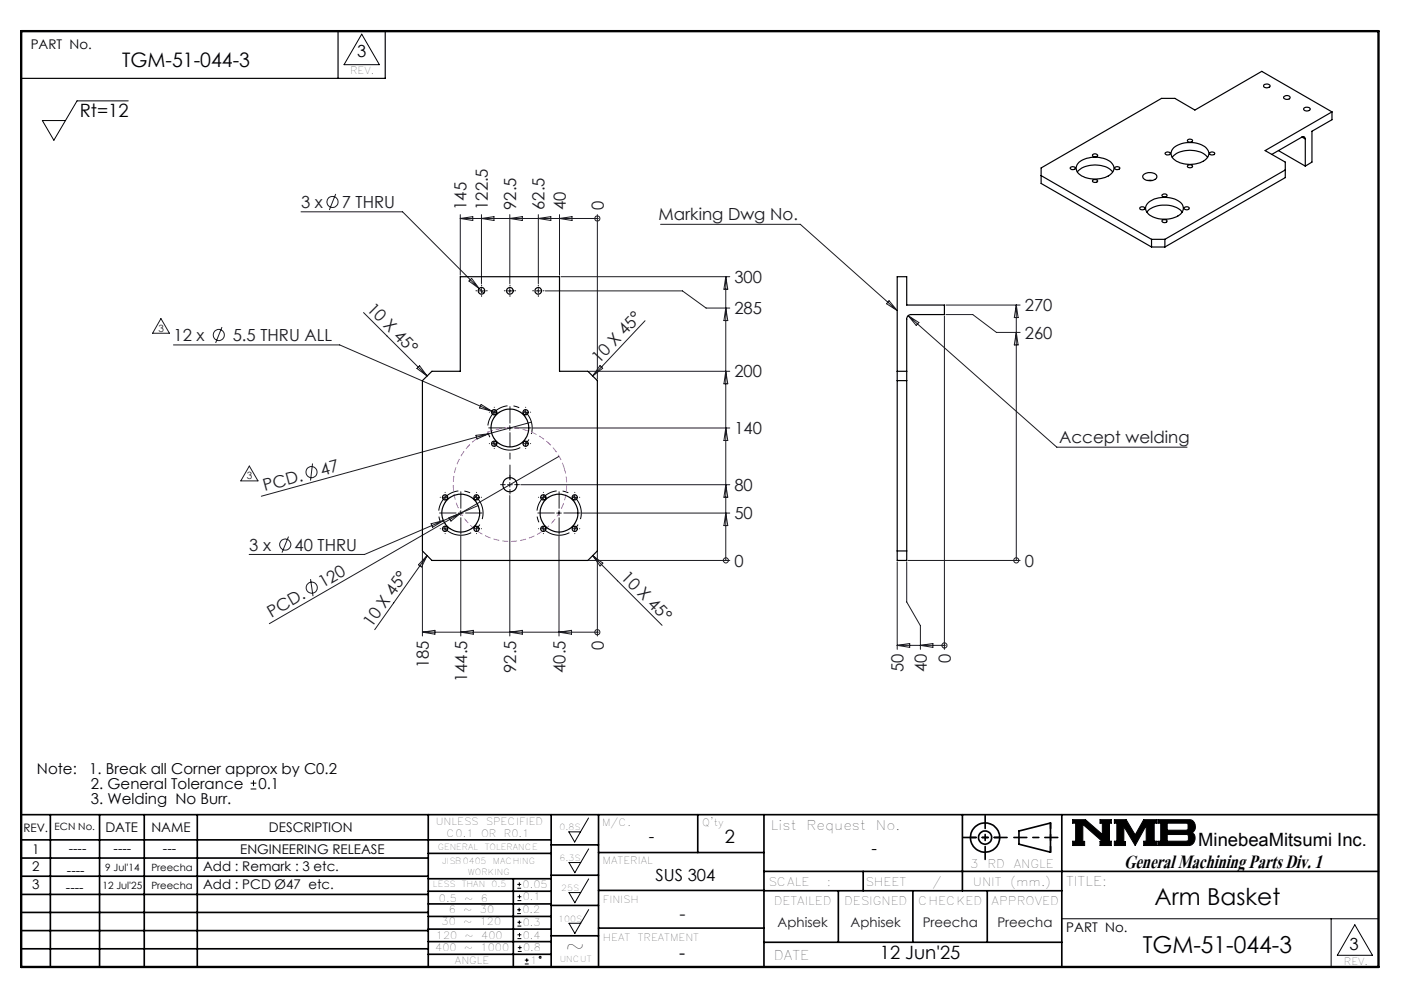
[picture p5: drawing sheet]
<svg xmlns="http://www.w3.org/2000/svg" width="297mm" height="210mm" viewBox="0 0 297 210" stroke-linecap="round" stroke-linejoin="round" font-family="sans-serif">
<g fill="none" stroke="#000" stroke-width=".21">
<path d="M76.5 7.2l3.8 6.5h-7.5zM27.1 21.3h-10.8l-4.9 8.4-2.4-4.2h4.9M53 166.9h1.2M53 165.6h1.2M53.6 165v1.3M120.3 175.9h2.5l-1.2 2.2zM124.5 173l-1.7 2.9M124.5 179.5l-1.7 2.9M226.9 173.3h2.7l3.6 3.2v-2.4h-.5v-.8h2.4v.8h-.4v3.8h.4v.9h-2.4v-.9h.5l-4.1-3.6v3.6h.3v.9h-2.5v-.9h.6v-3.8h-.6zM235.7 173.3h2.5l1.9 3.3 1.8-3.3h2.8v.8h-.5v3.8h.5v.9h-2.8v-.9h.6v-3.3l-2.4 4.2-2.4-4v3.2h.4v.8h-2.4v-.9h.6v-3.8h-.6zM244.9 173.3h6.6a1.47 1.47 0 0 1 1.3 1.2 1.47 1.47 0 0 1-.7 1.6 1.48 1.48 0 0 1 .7 1.6 1.48 1.48 0 0 1-1.4 1.1h-6.5v-.9h.6v-3.8h-.6zM246.9 174.1h4.1l.3 .2v1l-.3 .3h-4.1z"/>
<path d="M246.9 176.5h4.2l.3 .3v.8l-.4 .3h-4.1zM109.4 193.2h.8M109.4 192.4h.8M109.4 187.8h.8M109.4 187h.8M109.5 198.5h.8M109.5 197.7h.8M109.5 195.9h.8M109.5 195h.8M109.5 190.5h.8M109.5 189.6h.8M109.8 192v.8"/>
<path d="M109.9 194.7v.8M109.9 186.6v.8M109.9 189.2v.8M109.9 197.3v.8M110 200v.8M120.4 182.4h2.4l-1.2 2.2zM120.4 188.8h2.4l-1.2 2.1zM120.4 195.3h2.4l-1.2 2.1zM124.5 185.9l-1.7 2.9M124.5 192.4l-1.7 2.9M224.6 194.3h67M281.6 194.3v10.2"/>
<path d="M286.6 195.6l3.7 6.4h-7.4zM109.5 201.2h.8M109.5 200.4h.8M111 203.9h.8M111 203.1h.8M111.4 202.7v.8"/>
<circle cx="114.3" cy="202.5" r=".2"/>
</g>
<g fill="none" stroke="#000" stroke-width=".35">
<path d="M4.5 172.3h287.1M4.5 177.6h112.1M10.7 172.3v32.2M21.1 172.3v32.2M30.5 172.3v32.2M41.7 172.3v32.2M90.6 172.3v32.2M116.6 172.3v32.2M116.6 178.7h10M126.6 172.3v32.2M147.6 172.3v8M161.6 172.3v32.2"/>
<path d="M203.6 172.3v16.1M215.5 175.7l6.7-1.6v6.1l-6.7-1.7zM224.6 172.3v32.2M4.5 185.3h86.1M4.5 181.5h86.1M4.5 189.2h86.1M4.5 193h86.1M4.5 196.8h86.1M90.6 199.1h26M90.6 193.8h26M90.6 188.5h26M90.6 191.2h26"/>
<path d="M90.6 180.5h26M90.6 185.8h26M90.6 196.5h26M108.6 185.8v18.5M116.6 185.1h10M116.6 191.5h10M116.6 197.9h10M126.6 196.3h35M126.6 188.3h35M126.6 180.3h35M161.6 184.3h130M161.6 199.3h63"/>
<path d="M161.6 188.4h63M177.3 188.4v10.9M182.6 184.3v4.1M193.1 188.4v10.9M208.8 188.4v10.9M4.5 200.7h86.1M90.6 201.8h26"/>
<circle cx="208.4" cy="177.1" r="3.1"/>
<circle cx="208.4" cy="177.1" r="1.4"/>
</g>
<path d="M4.5 6.6h287.1" fill="none" stroke="#000" stroke-width=".21" stroke-dasharray="6.3 1.3 1.3 1.3" stroke-dashoffset="1.9"/>
<g fill="none" stroke="#000" stroke-width=".25">
<path d="M71.5 6.6v10M81.5 6.6v10h-77M267.4 17.9a.79 .79 0 0 1 1.3 .4 .81 .81 0 0 1-1.4-.2zM220.2 37.1l23.4 13.5M226.4 35.4a.58 .58 0 0 1 .6-.2 .58 .58 0 0 1 .4 .5 .57 .57 0 0 1-.6 .2 .57 .57 0 0 1-.4-.5zM227.9 36.4a5.6 5.6 0 0 1 6.2-1l1.3 1M228.2 34.3a5.8 5.8 0 0 1 7 .3 1.64 1.64 0 0 1-.7 2.6 5.9 5.9 0 0 1-6.5-.6 1.56 1.56 0 0 1 .2-2.3zM231.1 32.7a.68 .68 0 0 1 1.1 .2 .62 .62 0 0 1-.6 .3 .62 .62 0 0 1-.5-.5zM231.1 38.2a.68 .68 0 0 1 1.1 .1 .62 .62 0 0 1-.6 .3 .62 .62 0 0 1-.5-.4zM235.8 35.4a.65 .65 0 0 1 1.1 .2 .67 .67 0 0 1-1.1 0zM241.9 37a1.94 1.94 0 0 1 2.8 .2 1.4 1.4 0 0 1-2 1 .85 .85 0 0 1-.8-1.2zM242.7 38.2h1"/>
<path d="M246.5 32.3a.64 .64 0 0 1 1 .2 .59 .59 0 0 1-.5 .3 .59 .59 0 0 1-.5-.5zM248 33.3a5.6 5.6 0 0 1 6.2-1l1.2 1M248.3 31.2a5.8 5.8 0 0 1 7 .3 1.64 1.64 0 0 1-.8 2.6 5.9 5.9 0 0 1-6.4-.6 1.56 1.56 0 0 1 .2-2.3zM251.3 35a.51 .51 0 0 1 .6-.2 .51 .51 0 0 1 .3 .5 .56 .56 0 0 1-.6 .2 .56 .56 0 0 1-.4-.4zM251.3 29.6a.51 .51 0 0 1 .6-.2 .51 .51 0 0 1 .3 .5 .56 .56 0 0 1-.6 .2 .56 .56 0 0 1-.4-.5zM255.9 32.3a.64 .64 0 0 1 1.1 .2 .67 .67 0 0 1-1.1-.1zM270.4 31.8l5.7 3.3M271.6 20.5a.8 .8 0 0 1 1.3 .2 .83 .83 0 0 1-1.4-.1zM271.9 35.9l-25.5 14.7M275.4 29a.44 .44 0 0 1 .5-.1 .44 .44 0 0 1 .2 .5M275.4 29l-6.4 3.7M275.4 29l.7 .4"/>
<path d="M275.9 22.8a.77 .77 0 0 1 1.2 .4 .74 .74 0 0 1-.7 .3 .74 .74 0 0 1-.6-.6zM276.1 29.4v5.7M281.8 23.7l-14.9-8.6-14.1 8.2-4.3-2.5h-2.8l-25.5 14.7v3.3l23.4 13.4M281.8 23.7l-14.2 8.1 4.3 2.5v3.3l-25.5 14.6M281.8 23.7v1.6l-4.3 2.5v6.5l-1.4 .8M97.4 58.5h21v20h6l2 2v36l-2 2h-33l-2-2v-36l2-2h6zM189.8 58.5h2v6h8v2h-7a.96 .96 0 0 0-1 1v51h-2zM241.2 43.8a.51 .51 0 0 1 .6-.1 .51 .51 0 0 1 .3 .5 .56 .56 0 0 1-.6 .2 .56 .56 0 0 1-.4-.5zM242.6 44.9a5.4 5.4 0 0 1 6.2-1l.9 .5 .4 .5M243 42.8a5.6 5.6 0 0 1 7.1 .5 1.84 1.84 0 0 1-1.3 2.6 5.7 5.7 0 0 1-6.1-.9 1.45 1.45 0 0 1 .3-2.2zM243.6 52.2h2.8M243.6 50.6v1.6"/>
<path d="M243.6 50.6h2.8M245.8 41.2a.56 .56 0 0 1 .6-.2 .56 .56 0 0 1 .4 .5 .6 .6 0 0 1-1-.3zM245.9 46.6a.54 .54 0 0 1 .6-.2 .54 .54 0 0 1 .3 .5 .6 .6 0 0 1-1-.2zM246.4 50.6v1.6M250.6 43.8a.54 .54 0 0 1 .6-.1 .54 .54 0 0 1 .3 .5 .6 .6 0 0 1-1-.3zM189.8 78.5h2M189.8 80.5h2M189.8 116.5h2"/>
<circle cx="101.9" cy="61.5" r=".7"/>
<circle cx="107.9" cy="61.5" r=".7"/>
<circle cx="113.8" cy="61.5" r=".7"/>
<circle cx="104.5" cy="87.2" r=".56"/>
<circle cx="104.5" cy="93.8" r=".56"/>
<circle cx="107.9" cy="90.5" r="4"/>
<circle cx="111.2" cy="93.8" r=".55"/>
<circle cx="111.2" cy="87.2" r=".55"/>
<circle cx="94.1" cy="111.8" r=".55"/>
<circle cx="94.1" cy="105.2" r=".55"/>
<circle cx="97.5" cy="108.5" r="4"/>
<circle cx="100.8" cy="111.8" r=".56"/>
<circle cx="100.8" cy="105.2" r=".56"/>
<circle cx="107.9" cy="102.5" r="1.5"/>
<circle cx="114.9" cy="111.8" r=".55"/>
<circle cx="114.9" cy="105.2" r=".55"/>
<circle cx="118.2" cy="108.5" r="4"/>
<circle cx="121.6" cy="111.8" r=".56"/>
<circle cx="121.6" cy="105.2" r=".56"/>
</g>
<path d="M205.3 177.1h6.2M222.2 174v6.2" fill="none" stroke="#000" stroke-width=".35" stroke-dasharray="15.2 1.3 1.3 1.3" stroke-dashoffset="14.1"/>
<path d="M203.8 177.1h9.2M208.4 172.5v9.2M214.5 177.1h9.3" fill="none" stroke="#000" stroke-width=".35" stroke-dasharray="15.2 1.3 1.3 1.3" stroke-dashoffset="12.5"/>
<path d="M4.5 6.6h287.1v197.9h-287.1z" fill="none" stroke="#000" stroke-width=".5"/>
<path d="M226.9 173.3v.8h.6v3.8h-.6v.9h2.5v-.9h-.3v-3.6l4.1 3.6h-.5v.9h2.4v-.9h-.4v-3.8h.4v-.8h-2.4v.8h.5v2.4l-3.6-3.2zM235.7 173.3v.8h.6v3.8h-.6v.9h2.4v-.8h-.4v-3.2l2.4 4 2.4-4.2v3.3h-.6v.9h2.8v-.9h-.5v-3.8h.5v-.8h-2.8l-1.8 3.3-1.9-3.3zM246.9 176.5h4.2l.3 .2v1l-.3 .2h-4.2zM244.9 173.3v.8h.6v3.8h-.6v.9h6.9l.7-.5 .3-.9-.1-.7-.6-.6a1.48 1.48 0 0 0 .7-1.6 1.48 1.48 0 0 0-1.3-1.2zM246.9 174.1h4.1l.3 .2v1.1l-.2 .2h-4.2z" fill-rule="evenodd" fill="#000"/>
<g fill="none" stroke="#191924" stroke-width=".21">
<path d="M63.7 44.8h21.5l16.2 16.2M71 41l-1.3 3.4M97.4 46.2h29M97.4 45.4v12.8M97.4 46.2l2.6-.4v.8zM99.2 59.4l.6-.5 1.6 2.1zM101.8 45.4v14.6M101.8 46.2l2.7-.4v.8zM107.8 45.4v14.6M107.8 46.2l2.7-.4v.8zM113.9 45.4v14.6M113.9 46.2l2.6-.4v.8z"/>
<path d="M118.4 45.4v12.8M118.4 46.2l2.6-.4v.8zM118.7 58.5h35.7M126.4 46.2h.1M126.4 45.4v34.8M139.7 47.4h29.6l20.5 18.3M153.5 58.5v60M153.5 58.5l.5 2.7h-.9zM34 67.4l1.8 3.1h-3.5zM36.7 72.9h35.2l32.1 14.1M47 69.2l-1.4 3.3M76.9 66.1l13.4 13.4"/>
<path d="M88.2 77.9l.6-.5 1.5 2.1zM101.4 61l.9 1M101.4 61.5h1M101.8 61v1M107.4 61.5h1M107.8 61v1M113.3 61.5h1.1M113.9 61v1M115.4 61.5h29l5 3.6h5M124.7 78.5h29.7M126.9 77.3l.6 .6-2.1 1.6zM136.5 67.8l-11.1 11.7"/>
<path d="M153.5 78.5l.5 2.7h-.9zM153.5 65.1l.5 2.7h-.9zM188.1 63.6l1.7 2.1-2.3-1.5zM192.1 66.8l31.5 27.8h27.5M192.1 66.8l2.3 1.4-.6 .6zM199.8 66.8v70.5M200.1 66.5h5.7l5 3.8h5M200.1 64.5h15.7M215 64.5v54M215 70.3l.4 2.6h-.8zM215 64.5l.4 2.7h-.8zM52.7 98.6l1.9 3.1h-3.7z"/>
<path d="M66.1 98l-.4 3.6M100.7 92.1l2.6-.4-2.4 1.1zM101.8 85.5l2.2 1.5-2.5-.7zM103.3 91.7l-48 13.2M104 87l1.1 .4M104 93.8h1M104 87.2h1M104.5 86.7v1M104.5 93.3v1M107.4 90.5h1M107.8 90v1M110.7 93.8h1"/>
<path d="M110.7 87.2h1M111.2 86.7v1M111.2 93.3v1M112.4 89.3l-9.1 2.4M112.7 90.5h41.7M118.3 96.5l-20.8 12M153.5 90.5l.5 2.7h-.9zM61 113.5l-1.3 3.4M89.4 116.8v17.7M90.3 117.5l-1.1 2.4-.7-.5zM90.3 117.5l-11 15.7M91.2 110.8l2.6-.7-2.3 1.4z"/>
<path d="M93.6 111.8h1.1M93.6 105.2h1.1M93.8 110.1l-16.7 7.2h-24.4M94.2 104.7v1M94.2 111.3v1.1M95 109.5l2.5-1-2.1 1.7zM97 108.5h1M97.5 108.5l-40.5 23.4M97.5 108v1M97.5 113.3v21.2M100.3 111.8h1M100.3 105.2h1"/>
<path d="M100.8 104.7v1M100.8 111.3v1.1M101.1 106.9l-7.3 3.2M107.4 102.5h1M107.8 102v1M107.8 104.8v29.7M110.2 102.5h44.2M114.4 111.8h1M114.4 105.2h1M114.9 104.7v1M114.9 111.3v1.1M117.8 108.5h.9"/>
<path d="M118.3 113.3v21.2M118.3 108v1M121.1 111.8h1M121.1 105.2h1M121.6 104.7v1M121.6 111.3v1.1M123 108.5h31.4M124.7 118.5h29.7M125.4 117.5l2.1 1.6-.6 .6zM125.4 117.5l14.7 14.7M126.4 116.8v17.7M153.5 108.5l.5 2.7h-.9z"/>
<path d="M153.5 102.5l.5 2.7h-.9zM153.5 118.5h.1M189.8 118.8v18.5M191.8 118.8v8.5l2.9 5v5M192.1 118.5h23.7M215 118.5h.1M65.7 122.5l.5 3.6M89.4 133.7h37M89.4 133.7l2.6-.4v.8zM97.5 133.7l2.6-.4v.8zM107.8 133.7l2.7-.4v.8zM118.3 133.7l2.6-.4v.8z"/>
<path d="M126.4 133.7h.1M189.8 136.5h10M189.8 136.5l2.6-.4v.8zM194.7 136.5l2.6-.4v.8zM199.8 136.5h.1"/>
<circle cx="70.3" cy="42.7" r="1.18"/>
<circle cx="126.4" cy="46.2" r=".54"/>
<circle cx="46.3" cy="70.8" r="1.17"/>
<circle cx="65.9" cy="99.9" r="1.18"/>
<circle cx="60.3" cy="115.2" r="1.18"/>
<circle cx="153.6" cy="118.5" r=".54"/>
<circle cx="215" cy="118.5" r=".54"/>
<circle cx="65.9" cy="124.3" r="1.18"/>
<circle cx="126.4" cy="133.7" r=".54"/>
<circle cx="199.8" cy="136.5" r=".55"/>
</g>
<path d="M112.4 89.1a4.7 4.7 0 0 0-7.9-1.9 4.7 4.7 0 0 0 2.1 7.8 4.7 4.7 0 0 0 5.9-5.6l-.1-.3M102 107.1a4.7 4.7 0 0 0-7.9-1.9 4.7 4.7 0 0 0 2.1 7.8 4.7 4.7 0 0 0 5.9-5.6l-.1-.3M122.8 107.1a4.7 4.7 0 0 0-7.9-1.9 4.7 4.7 0 0 0 2.1 7.8 4.7 4.7 0 0 0 5.8-5.6v-.3" fill="none" stroke="#000" stroke-width=".21" stroke-dasharray="6.3 1.3 1.3 1.3" stroke-dashoffset="3.7" stroke-linecap="butt"/>
<path d="M119.4 99a12 12 0 0 0-20.1-4.9 12 12 0 0 0 5.2 19.9 12 12 0 0 0 15.1-14.1l-.2-.9" fill="none" stroke="#f0f" stroke-width=".21" stroke-dasharray="1.3 .6" stroke-dashoffset=".1" stroke-linecap="butt"/>
<g fill="none" stroke="#191924" stroke-width=".21" stroke-dasharray="15.2 1.3 1.3 1.3">
<path d="M100.9 61.5h-.2M101.9 60.5v-.2M101.9 62.5v.2M102.9 61.5h.2M106.9 61.5h-.2M107.9 60.5v-.2M107.9 62.5v.2M108.9 61.5h.2M112.9 61.5h-.2M113.9 60.5v-.2M113.9 62.5v.2M114.9 61.5h.2"/>
<path d="M103.6 93.8h-.1M103.6 87.2h-.1M104.6 92.8h.1M104.6 94.8v.1M104.6 86.2v-.1M104.6 88.2h.1M105.6 93.8h.1M105.6 87.2h.1M106.9 90.5h-3.5M107.9 89.5v-3.5M108.9 90.5h3.5M110.2 93.8h.1"/>
<path d="M110.2 87.2h.1M111.2 92.8h.1M111.2 94.8v.1M111.2 86.2v-.1M111.2 88.2h.1M112.2 93.8h.1M112.2 87.2h.1M93.2 111.8h-.1M93.2 105.2h-.1M94.2 110.8h.1M94.2 112.8v.1M94.2 104.2v-.1"/>
<path d="M94.2 106.2h.1M95.2 111.8h.1M95.2 105.2h.1M96.5 108.5h-3.5M97.5 107.5v-3.5M97.5 109.5v3.5M98.5 108.5h3.5M99.8 105.2h.1M99.8 111.8h.1M100.8 104.2v-.1M100.8 106.2h.1M100.8 110.8h.1"/>
<path d="M100.8 112.8v.1M101.8 105.2h.1M101.8 111.8h.1M106.9 102.5h-1M107.9 101.5v-1M107.9 103.5v1M108.9 102.5h1M113.9 111.8h.1M113.9 105.2h.1M114.9 110.8h.1M114.9 112.8v.1M114.9 104.2v-.1"/>
<path d="M114.9 106.2h.1M115.9 111.8h.1M115.9 105.2h.1M117.3 108.5h-3.5M118.3 107.5v-3.5M118.3 109.5v3.5M119.3 108.5h3.5M120.6 111.8h-.1M120.6 105.2h-.1M121.6 110.8h.1M121.6 112.8v.1M121.6 104.2v-.1"/>
<path d="M121.6 106.2h.1M122.6 111.8h.1M122.6 105.2h.1"/>
</g>
<path d="M107.9 91.5v9.9" fill="none" stroke="#191924" stroke-width=".21" stroke-dasharray="15.2 1.3 1.3 1.3" stroke-dashoffset="12.2"/>
<text font-size="6.2" x="237.8" y="183.6">General Machining Parts Div. 1</text>
<g font-size="4.9">
<text x="244.2" y="191.4">Arm Basket</text>
<text x="119.6" y="201.8">~</text>
<text x="241.7" y="201.5">TGM-51-044-3</text>
</g>
<text font-size="4.2" x="25.8" y="14.3">TGM-51-044-3</text>
<g font-size="3.9">
<text x="16.9" y="24.6">Rt=12</text>
<text x="153.3" y="178.4">2</text>
<text x="253.5" y="178.9">MinebeaMitsumi Inc.</text>
<text x="143.7" y="202.9">-</text>
<text x="186.1" y="202.9">12 Jun'25</text>
</g>
<text font-size="3.9" fill="#191924" x="143.7" y="194.6">-</text>
<g font-size="3.5">
<text x="75.6" y="12.1">3</text>
<text x="137.3" y="178.2">-</text>
<text x="184.4" y="180.5">-</text>
<text x="138.7" y="186.3">SUS 304</text>
<text x="285.5" y="200.9">3</text>
</g>
<g font-size="3.5" fill="#191924">
<text x="63.7" y="44">3 x</text>
<text x="72.3" y="44">7 THRU</text>
<text x="98.7" y="44.4" transform="rotate(-90 98.7 44.4)">145</text>
<text x="103.2" y="44.4" transform="rotate(-90 103.2 44.4)">122.5</text>
<text x="109.2" y="44.4" transform="rotate(-90 109.2 44.4)">92.5</text>
<text x="115.2" y="44.4" transform="rotate(-90 115.2 44.4)">62.5</text>
<text x="119.7" y="44.4" transform="rotate(-90 119.7 44.4)">40</text>
<text x="127.7" y="44.4" transform="rotate(-90 127.7 44.4)">0</text>
<text x="139.3" y="46.6">Marking Dwg No.</text>
<text x="155.4" y="59.8">300</text>
<text x="77.5" y="65.5" transform="rotate(45 77.5 65.5)">10 X 45°</text>
<text x="216.8" y="65.8">270</text>
<text x="155.4" y="66.5">285</text>
<text x="216.8" y="71.6">260</text>
<text x="36.7" y="72.2">12 x</text>
<text x="49.2" y="72.2">5.5 THRU ALL</text>
<text x="126.8" y="77" transform="rotate(-47 126.8 77)">10 X 45°</text>
<text x="155.4" y="79.8">200</text>
<text x="155.4" y="91.8">140</text>
<text x="224" y="93.8">Accept welding</text>
<text x="68.1" y="100.6" transform="rotate(-15 68.1 100.6)">47</text>
<text x="56" y="103.9" transform="rotate(-15 56 103.9)">PCD.</text>
<text x="155.4" y="103.8">80</text>
<text x="155.4" y="109.8">50</text>
<text x="52.7" y="116.5">3 x</text>
<text x="62.3" y="116.5">40 THRU</text>
<text x="155.4" y="119.8">0</text>
<text x="216.8" y="119.8">0</text>
<text x="68.3" y="124.5" transform="rotate(-30 68.3 124.5)">120</text>
<text x="131.2" y="122.3" transform="rotate(45 131.2 122.3)">10 X 45°</text>
<text x="57.4" y="130.7" transform="rotate(-30 57.4 130.7)">PCD.</text>
<text x="78.7" y="132.7" transform="rotate(-55 78.7 132.7)">10 X 45°</text>
<text x="127.7" y="137.4" transform="rotate(-90 127.7 137.4)">0</text>
<text x="90.7" y="141.3" transform="rotate(-90 90.7 141.3)">185</text>
<text x="109.2" y="142.3" transform="rotate(-90 109.2 142.3)">92.5</text>
<text x="119.6" y="142.3" transform="rotate(-90 119.6 142.3)">40.5</text>
<text x="191.1" y="142.2" transform="rotate(-90 191.1 142.2)">50</text>
<text x="196.1" y="142.2" transform="rotate(-90 196.1 142.2)">40</text>
<text x="201.1" y="140.2" transform="rotate(-90 201.1 140.2)">0</text>
<text x="98.8" y="144.3" transform="rotate(-90 98.8 144.3)">144.5</text>
</g>
<g font-size="3.2">
<text x="7.8" y="163.6">Note:</text>
<text x="18.9" y="163.6">1. Break all Corner approx by C0.2</text>
<text x="19.2" y="166.8">2. General Tolerance</text>
<text x="54.7" y="166.8">0.1</text>
<text x="19.2" y="170">3. Welding No Burr.</text>
</g>
<g font-size="2.8">
<text x="6.5" y="10.4">PART No.</text>
<text x="22.3" y="175.9">DATE</text>
<text x="32" y="175.9">NAME</text>
<text x="56.9" y="175.9">DESCRIPTION</text>
<text x="163.1" y="175.4">List</text>
<text x="170.6" y="175.4">Request</text>
<text x="185.3" y="175.4">No.</text>
<text x="6.8" y="180.6">1</text>
<text x="6.8" y="184.2">2</text>
<text x="14.2" y="185">----</text>
<text x="14.5" y="180.3">----</text>
<text x="24" y="180.3">----</text>
<text x="34.5" y="180.3">---</text>
<text x="43" y="184.2">Add : Remark : 3 etc.</text>
<text x="50.8" y="180.7">ENGINEERING RELEASE</text>
<text x="6.8" y="188">3</text>
<text x="13.9" y="188.6">----</text>
<text x="43" y="188">Add : PCD Ø47 etc.</text>
<text x="225.5" y="187.3">TITLE:</text>
<text x="225.6" y="197.2">PART No.</text>
<text x="163.7" y="203">DATE</text>
</g>
<g font-size="2.8" fill="#191924">
<text x="164.5" y="196.1">Aphisek</text>
<text x="179.9" y="196.1">Aphisek</text>
<text x="195.2" y="196.1">Preecha</text>
<text x="211" y="196.1">Preecha</text>
</g>
<g font-size="2.5">
<text x="4.9" y="175.9">REV.</text>
<text x="205.2" y="183.6">3</text>
<text x="208.9" y="183.6">RD</text>
<text x="214.4" y="183.6">ANGLE</text>
<text x="162.5" y="187.3">SCALE</text>
<text x="163.7" y="191.5">DETAILED</text>
<text x="174.9" y="187.3">:</text>
<text x="178.6" y="191.5">DESIGNED</text>
<text x="183.1" y="187.3">SHEET</text>
<text x="194.2" y="191.5">CHECKED</text>
<text x="197.2" y="187.3">/</text>
<text x="205.8" y="187.3">UNIT</text>
<text x="209.8" y="191.5">APPROVED</text>
<text x="213.7" y="187.3">(mm.)</text>
</g>
<g font-size="2.1">
<text x="74.1" y="15.7">REV.</text>
<text x="11.6" y="175.6">ECN No.</text>
<text x="92.2" y="174.5">UNLESS</text>
<text x="94.5" y="177.1">C0.1</text>
<text x="101.8" y="177.1">OR</text>
<text x="102.8" y="174.5">SPECIFIED</text>
<text x="106.6" y="177.1">R0.1</text>
<text x="127.3" y="174.7">M/C.</text>
<text x="148.6" y="174.8">Q'ty</text>
<text x="22.3" y="184.2">9 Jul'14</text>
<text x="32" y="184.2">Preecha</text>
<text x="127.5" y="182.8">MATERIAL</text>
<text x="21.7" y="188">12 Jul'25</text>
<text x="32" y="188">Preecha</text>
<text x="92.8" y="190.8">0.5</text>
<text x="98.2" y="190.8">~</text>
<text x="101.7" y="190.8">6</text>
<text x="110.6" y="187.8">0.05</text>
<text x="110.6" y="190.4">0.1</text>
<text x="127.6" y="190.9">FINISH</text>
<text x="93.4" y="195.7">30</text>
<text x="94.9" y="193">6</text>
<text x="98" y="195.7">~</text>
<text x="98" y="193">~</text>
<text x="101.5" y="195.7">120</text>
<text x="101.5" y="193">30</text>
<text x="110.5" y="193.2">0.2</text>
<text x="110.6" y="195.9">0.3</text>
<text x="92.1" y="201.1">400</text>
<text x="92.2" y="198.6">120</text>
<text x="96.2" y="203.9">ANGLE</text>
<text x="98.2" y="201.1">~</text>
<text x="98.3" y="198.6">~</text>
<text x="101.7" y="201.1">1000</text>
<text x="101.8" y="198.6">400</text>
<text x="110.6" y="198.5">0.4</text>
<text x="110.7" y="201.2">0.8</text>
<text x="112.1" y="203.9">1</text>
<text x="127.6" y="199">HEAT</text>
<text x="134.9" y="199">TREATMENT</text>
<text x="284.3" y="204.1">REV.</text>
</g>
<g font-size="2.1" fill="#191924">
<text x="33.5" y="70.2">3</text>
<text x="52.2" y="101.3">3</text>
</g>
<g font-size="1.8">
<text x="92.6" y="179.7">GENERAL</text>
<text x="102.5" y="179.7">TOLERANCE</text>
<text x="118.4" y="175.6">0.8S</text>
<text x="93.5" y="182.6">JISB0405</text>
<text x="99" y="185">WORKING</text>
<text x="104.3" y="182.6">MACHING</text>
<text x="118.4" y="182.1">6.3S</text>
<text x="91.6" y="187.6">LESS</text>
<text x="97.7" y="187.6">THAN</text>
<text x="104" y="187.6">0.5</text>
<text x="118.7" y="188.4">25S</text>
<text x="118.1" y="194.9">100S</text>
<text x="118.4" y="203.4">UNCUT</text>
</g>
</svg>
